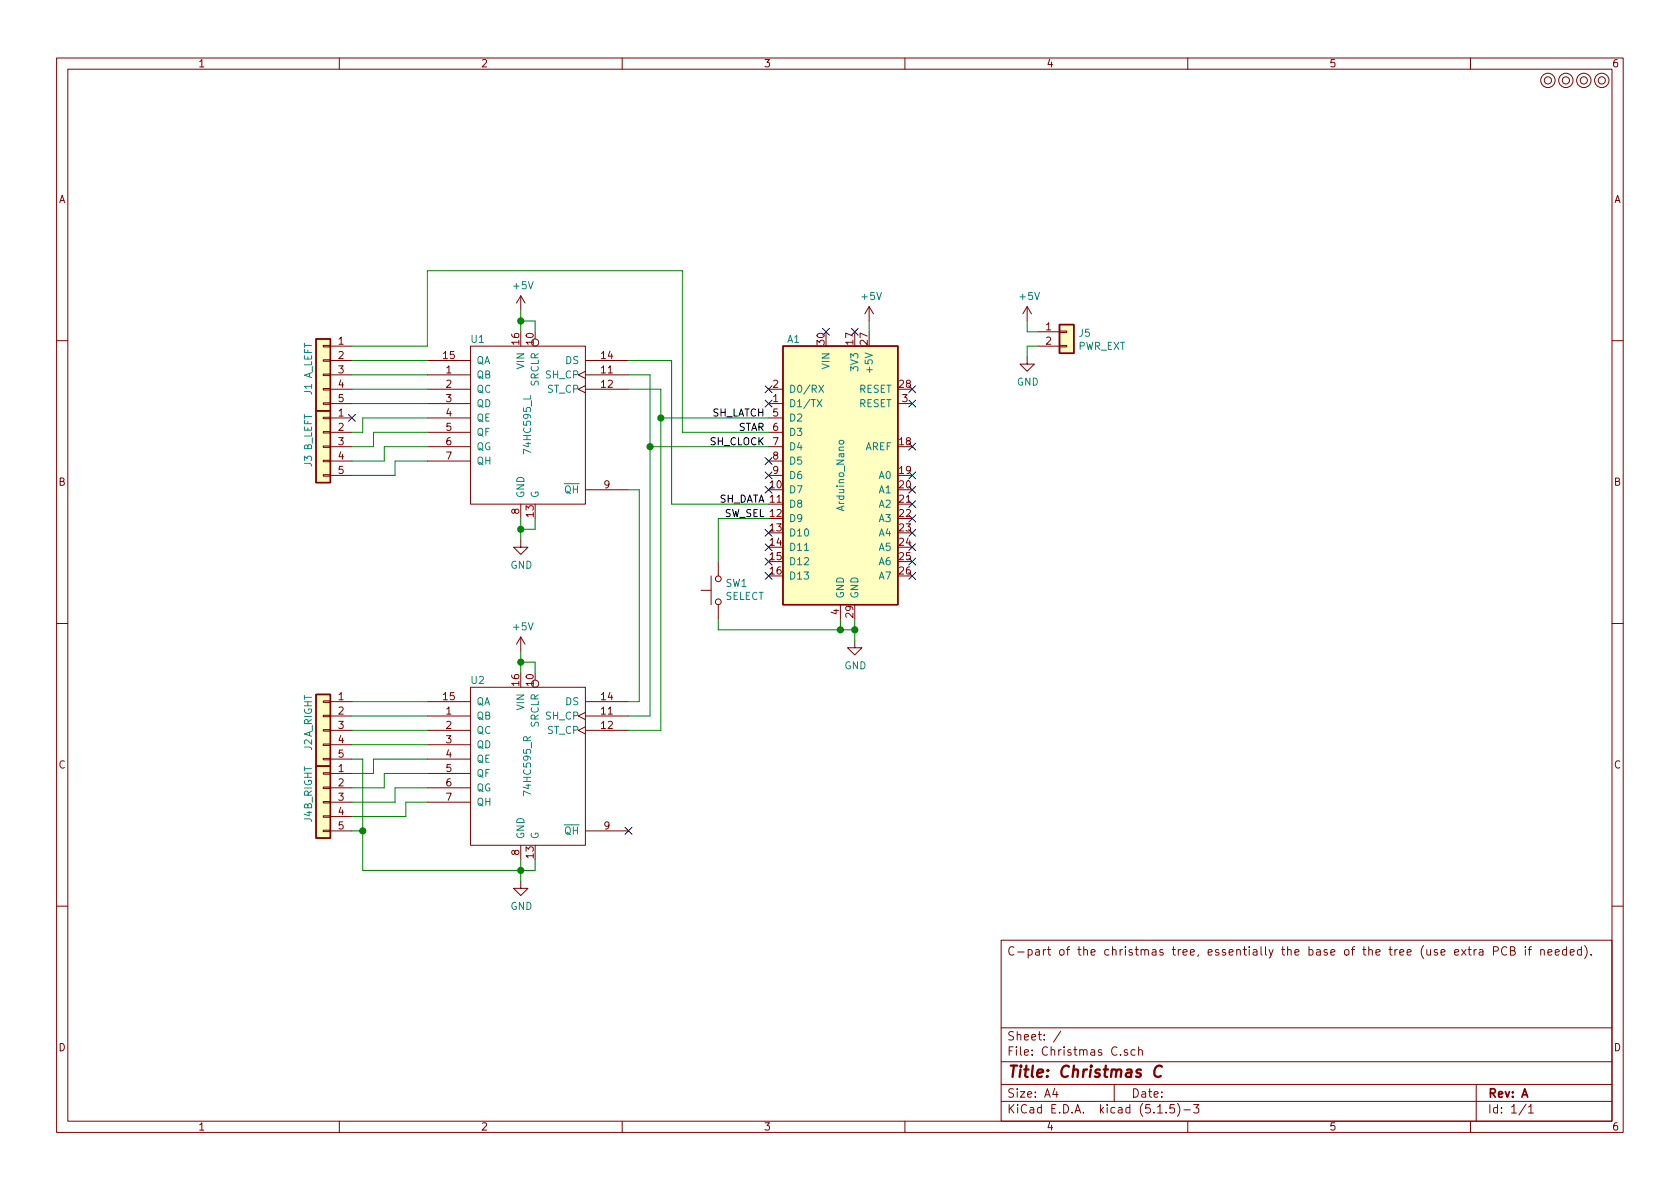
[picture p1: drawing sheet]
<svg xmlns="http://www.w3.org/2000/svg" width="297mm" height="210mm" viewBox="0 0 297 210" stroke-linecap="round" stroke-linejoin="round" font-family="sans-serif">
<g fill="none" stroke="#840000" stroke-width=".18">
<path d="M10 10.3h277v189.9h-277zM12 12.2h273v186.1h-273zM60 10.3v1.9M110 10.3v1.9M160 10.3v1.9M210 10.3v1.9M260 10.3v1.9M92.1 52.3v2.6M92.1 52.3l-.8 1.3M92.1 52.3l.7 1.3M153.7 54.2l-.8 1.3M153.7 54.2v2.6"/>
<path d="M153.7 54.2l.7 1.3M181.6 54.2l-.8 1.3M181.6 54.2v2.6M181.6 54.2l.8 1.3M183.5 58.7h3.8M187.3 58.5h1.3v.3h-1.3zM10 60.2h2M57.1 76.3h1.3v.3h-1.3zM57.1 73.8h1.3v.2h-1.3zM57.1 78.9h1.3v.2h-1.3zM57.1 71.2h1.3v.3h-1.3zM57.1 68.7h1.3v.3h-1.3z"/>
<path d="M57.1 63.6h1.3v.3h-1.3zM57.1 61.1h1.3v.2h-1.3zM57.1 66.2h1.3v.2h-1.3zM58.4 61.2h3.8M58.4 73.9h3.8M58.4 76.4h3.8M58.4 79h3.8M58.4 63.7h3.8M58.4 66.3h3.8M58.4 68.8h3.8M58.4 71.4h3.8M75.6 73.9h7.6"/>
<path d="M75.6 76.4h7.6M75.6 79h7.6M75.6 63.7h7.6M75.6 66.3h7.6M75.6 68.8h7.6M75.6 71.4h7.6M83.2 61.2h20.3v27.9h-20.3zM103.5 65.7l-1.3 .6 1.3 .6M103.5 68.2l-1.3 .6 1.3 .7M103.5 63.7h7.6M103.5 66.3h7.6M103.5 68.8h7.6"/>
<path d="M135.9 73.9h2.5M135.9 76.4h2.5M135.9 79h2.5M135.9 68.8h2.5M135.9 71.4h2.5M158.7 71.4h2.6M181.6 63.1v1.3h1.3l-1.3 1.3-1.3-1.3h1.3M183.5 61.2h3.8M187.3 61.1h1.3v.2h-1.3zM285 60.2h2M57.1 83.9h1.3v.3h-1.3zM57.1 81.4h1.3v.3h-1.3z"/>
<path d="M58.4 81.5h3.8M58.4 84.1h3.8M75.6 81.5h7.6M92.1 95.5v1.3h1.2l-1.2 1.2-1.3-1.2h1.3M92.1 89.1v2.6M103.5 86.6h7.6M127 99.3v2.5M135.9 81.5h2.5M135.9 84.1h2.5M10 110.3h2M92.1 112.6v2.6M92.1 112.6l-.8 1.3"/>
<path d="M92.1 112.6l.7 1.3M124 104.4h1.7M125.7 101.8v5.1M127 106.9v2.6M148.6 106.9v2.6M151.1 113.3v1.2h1.3l-1.3 1.3-1.2-1.3h1.2M285 110.3h2M57.1 134.1h1.3v.3h-1.3zM57.1 131.6h1.3v.2h-1.3zM57.1 126.5h1.3v.2h-1.3zM57.1 123.9h1.3v.3h-1.3zM57.1 129h1.3v.3h-1.3z"/>
<path d="M57.1 139.2h1.3v.2h-1.3zM57.1 136.6h1.3v.3h-1.3zM58.4 124.1h3.8M58.4 126.6h3.8M58.4 129.2h3.8M58.4 131.7h3.8M58.4 134.2h3.8M58.4 136.8h3.8M58.4 139.3h3.8M75.6 124.1h7.6M75.6 126.6h7.6M75.6 129.2h7.6"/>
<path d="M75.6 131.7h7.6M75.6 134.2h7.6M75.6 136.8h7.6M75.6 139.3h7.6M83.2 121.5h20.3v28h-20.3zM103.5 126l-1.3 .6 1.3 .6M103.5 128.5l-1.3 .7 1.3 .6M103.5 124.1h7.6M103.5 126.6h7.6M103.5 129.2h7.6M57.1 146.8h1.3v.3h-1.3zM57.1 144.3h1.3v.2h-1.3z"/>
<path d="M57.1 141.7h1.3v.3h-1.3zM58.4 141.9h3.8M58.4 146.9h3.8M58.4 144.4h3.8M75.6 141.9h7.6M92.1 155.8v1.3h1.2l-1.2 1.3-1.3-1.3h1.3M92.1 149.5v2.5M103.5 146.9h7.6M10 160.2h2M177 166.3h108v32h-108zM258.4 167.9l.8 1M259.2 167.9l-.8 1"/>
<path d="M259.6 167.9h.5M259.8 167.4v1.3l.3 .2M260.6 167.9v1M261.1 167.9l-.5 .3M261.6 168h.5l.1 .9M262.2 168.3h-.5a.29 .29 0 0 0-.2 .3 .29 .29 0 0 0 .2 .3l.5-.1M264.1 168.2l.7-.1 .1-.2-.1-.3-.2-.2h-.5v1.5M266.4 167.6a.7 .7 0 0 0-.9 .2 .7 .7 0 0 0 .1 .9 .55 .55 0 0 0 .8 .1M267.1 168.1h.5l.2-.1v-.3l-.2-.3h-.5v1.5h.5l.3-.3a.41 .41 0 0 0-.3-.5M269.7 167.4v.2M269.7 167.9v1M270.2 167.9h.6"/>
<path d="M270.8 167.4l-.4 .2v1.3M272.4 168l.2-.1 .4 .1v.9M272.4 167.9v1M273.7 168.4l.7-.1-.1-.3-.4-.1-.2 .2 .1 .7h.5M275 168.4l.7-.1-.1-.3-.4-.1-.2 .2 .1 .7h.5M277 168l-.4-.1-.3 .3v.6l.3 .1 .4-.1M277 167.4v1.5M277.6 168.4l.7-.1v-.3l-.5-.1-.2 .2 .1 .7h.6M279.6 168l-.4-.1-.3 .3 .1 .6 .2 .1 .4-.1M279.6 167.4v1.5M280.2 167.2a1.71 1.71 0 0 1 0 2.3M281.3 168.8v.1"/>
<path d="M285 160.2h2M60 198.3v1.9M110 198.3v1.9M160 198.3v1.9M177 194.8h108M177 191.8h108M177 187.8h108M177 181.8h108M186.5 192.5l-.4 1h1M186.8 193v1M187.6 182.3l-1.3 2M197 191.8v3"/>
<path d="M199.3 185.7a.37 .37 0 0 0-.5 .1v.2l.5 .2 .1 .1-.2 .3-.4-.1M200.7 185.7l-.4-.1-.3 .3 .1 .6 .2 .1 .4-.1M201.3 185.7h.1a.37 .37 0 0 1 .6 .1v.8M201.3 185.1v1.5M204.7 196.8h.8M206.2 196.7v.1M207.6 195.3h-.7l-.1 .7 .2-.1 .5 .1 .2 .2-.1 .5-.2 .1-.6-.1M208.2 195.1a1.71 1.71 0 0 1 0 2.3M209.3 196.3h1.2M210 198.3v1.9M211 195.3h1l-.5 .6 .4 .1v.7l-.2 .1-.7-.1M260 198.3v1.9"/>
<path d="M261 191.8v6.5M269.8 195.2l-1.2 2M270.3 195.8l.4-.5v1.5M270.3 196.8h.8"/>
<circle cx="273.7" cy="14.2" r=".63"/>
<circle cx="273.7" cy="14.2" r="1.27"/>
<circle cx="276.9" cy="14.2" r=".63"/>
<circle cx="276.9" cy="14.2" r="1.27"/>
<circle cx="280" cy="14.2" r=".63"/>
<circle cx="280" cy="14.2" r="1.27"/>
<circle cx="283.2" cy="14.2" r=".63"/>
<circle cx="283.2" cy="14.2" r="1.27"/>
<circle cx="94.6" cy="60.6" r=".63"/>
<circle cx="127" cy="102.4" r=".51"/>
<circle cx="127" cy="106.4" r=".51"/>
<circle cx="94.6" cy="120.9" r=".63"/>
</g>
<path d="M205.4 188.6a.87 .87 0 0 0-1 0 .87 .87 0 0 0-.3 1 .69 .69 0 0 0 .3 .8 .69 .69 0 0 0 .8-.1" fill="none" stroke="#840000" stroke-width=".41"/>
<g fill="#ffffc2" stroke="#ffffc2" stroke-width=".18">
<path d="M55.9 122.8h2.5v12.7h-2.5z"/>
<path d="M187.3 57.4h2.6v5.1h-2.6z"/>
<path d="M55.9 72.6h2.5v12.7h-2.5z"/>
<path d="M55.9 135.5h2.5v12.7h-2.5z"/>
<path d="M55.9 59.9h2.5v12.7h-2.5z"/>
<path d="M138.4 61.2h20.3v45.7h-20.3z"/>
</g>
<path d="M55.9 59.9h2.5v12.7h-2.5zM187.3 57.4h2.6v5.1h-2.6zM55.9 72.6h2.5v12.7h-2.5zM138.4 61.2h20.3v45.7h-20.3zM55.9 122.8h2.5v12.7h-2.5zM55.9 135.5h2.5v12.7h-2.5z" fill="none" stroke="#840000" stroke-width=".25"/>
<path d="M144.5 70.7l.8 1.2M144.8 68.1l.8 1.3M145.3 70.7l-.8 1.2M145.6 68.1l-.8 1.3M148.4 78l.7-.1 .1 .2-.1 .3-.5 .1-.2-.2z" fill="none" stroke="#008484" stroke-width=".18"/>
<g fill="none" stroke="#008400" stroke-width=".18">
<path d="M92.1 56.8h2.5v1.9M92.1 54.9v3.8M153.7 56.8v1.9M181.6 56.8v1.9h1.9M62.2 61.2h13.4v-13.3h45v28.5h15.3M62.2 66.3h13.4M62.2 68.8h13.4M62.2 63.7h13.4M62.2 71.4h13.4M75.6 76.4h-9.6v2.6h-3.8M75.6 79h-7.7v2.5h-5.7M75.6 73.9h-11.5v2.5h-1.9"/>
<path d="M111.1 68.8h5.7v60.4h-5.7M111.1 66.3h3.8v60.3h-3.8M111.1 63.7h7.6v25.4h17.2M114.9 79h21M116.8 73.9h19.1M183.5 61.2h-1.9v1.9M75.6 81.5h-5.8v2.6h-7.6M92.1 91.7v3.8M94.6 91.7v1.9h-2.5M111.1 86.6h1.9v37.5h-1.9M135.9 91.7h-8.9v7.6M92.1 117.1h2.5v1.9"/>
<path d="M92.1 115.2v3.8M127 109.5v1.9h24.1M148.6 109.5v1.9M151.1 109.5v3.8M62.2 134.2h1.9v19.7h30.5v-1.9M62.2 129.2h13.4M62.2 131.7h13.4M62.2 126.6h13.4M62.2 124.1h13.4M75.6 134.2h-9.6v2.6h-3.8M75.6 139.3h-5.8v2.6h-7.6M75.6 136.8h-7.7v2.5h-5.7"/>
<path d="M62.2 146.9h1.9M75.6 141.9h-3.8v2.5h-9.6M92.1 152v3.8"/>
</g>
<g fill="#008400" stroke="#008400" stroke-width=".25">
<circle cx="151.1" cy="111.4" r=".51"/>
<circle cx="64.1" cy="146.9" r=".51"/>
<circle cx="92.1" cy="153.9" r=".51"/>
<circle cx="148.6" cy="111.4" r=".51"/>
<circle cx="92.1" cy="93.6" r=".51"/>
<circle cx="116.8" cy="73.9" r=".51"/>
<circle cx="92.1" cy="56.8" r=".51"/>
<circle cx="92.1" cy="117.1" r=".51"/>
<circle cx="114.9" cy="79" r=".51"/>
</g>
<g fill="none" stroke="#000084" stroke-width=".18">
<path d="M145.4 58.1l1.3 1.2M146.7 58.1l-1.3 1.2M150.5 58.1l1.2 1.2M151.7 58.1l-1.2 1.2M61.6 73.3l1.2 1.2M62.8 73.3l-1.2 1.2M135.3 68.2l1.2 1.2M135.3 70.8l1.2 1.2M136.5 68.2l-1.2 1.2M136.5 70.8l-1.2 1.2M160.7 68.2l1.2 1.2M160.7 70.8l1.2 1.2"/>
<path d="M160.7 78.4l1.2 1.2M161.9 68.2l-1.2 1.2M161.9 70.8l-1.2 1.2M161.9 78.4l-1.2 1.2M135.3 96.2l1.2 1.2M135.3 80.9l1.2 1.2M135.3 83.5l1.2 1.2M135.3 86l1.2 1.2M135.3 93.6l1.2 1.2M135.3 98.7l1.2 1.2M136.5 96.2l-1.2 1.2M136.5 80.9l-1.2 1.2"/>
<path d="M136.5 83.5l-1.2 1.2M136.5 86l-1.2 1.2M136.5 93.6l-1.2 1.2M136.5 98.7l-1.2 1.2M160.7 88.5l1.2 1.3M160.7 83.5l1.2 1.2M160.7 86l1.2 1.2M160.7 91.1l1.2 1.2M160.7 93.6l1.2 1.2M160.7 96.2l1.2 1.2M160.7 98.7l1.2 1.2M161.9 88.5l-1.2 1.3"/>
<path d="M161.9 96.2l-1.2 1.2M161.9 83.5l-1.2 1.2M161.9 86l-1.2 1.2M161.9 91.1l-1.2 1.2M161.9 93.6l-1.2 1.2M161.9 98.7l-1.2 1.2M135.3 101.2l1.2 1.3M136.5 101.2l-1.2 1.3M160.7 101.2l1.2 1.3M161.9 101.2l-1.2 1.3M110.5 146.3l1.2 1.2M111.7 146.3l-1.2 1.2"/>
</g>
<text font-size="2.8" fill="#840000" x="178" y="190.5">Title: Christmas C</text>
<g font-size="2.1" fill="#840000">
<text x="178" y="169">C-part of the christmas tree, essentially the base of the tree (use extra PCB if needed).</text>
<text x="178" y="184">Sheet: /</text>
<text x="178" y="186.7">File: Christmas C.sch</text>
<text x="178" y="196.9">KiCad E.D.A. kicad (5.1.5)-3</text>
<text x="178" y="194.1">Size: A4</text>
<text x="200" y="194.1">Date:</text>
<text x="263" y="194.1">Rev: A</text>
<text x="263" y="196.9">Id: 1/1</text>
</g>
<g font-size="1.8" fill="#840000">
<text x="35" y="11.9">1</text>
<text x="85" y="11.9">2</text>
<text x="135" y="11.9">3</text>
<text x="185" y="11.9">4</text>
<text x="235" y="11.9">5</text>
<text x="285" y="11.9">6</text>
<text x="10.4" y="35.9">A</text>
<text x="285.4" y="35.9">A</text>
<text x="184.9" y="58.4">1</text>
<text x="59.8" y="61">1</text>
<text x="59.8" y="63.5">2</text>
<text x="78.4" y="63.5">15</text>
<text x="91.8" y="60.9" transform="rotate(-90 91.8 60.9)">16</text>
<text x="94.4" y="60.9" transform="rotate(-90 94.4 60.9)">10</text>
<text x="106.3" y="63.5">14</text>
<text x="145.8" y="60.9" transform="rotate(-90 145.8 60.9)">30</text>
<text x="150.9" y="60.9" transform="rotate(-90 150.9 60.9)">17</text>
<text x="153.4" y="60.9" transform="rotate(-90 153.4 60.9)">27</text>
<text x="184.9" y="61">2</text>
<text x="59.8" y="66">3</text>
<text x="59.8" y="68.6">4</text>
<text x="59.8" y="71.1">5</text>
<text x="78.9" y="66">1</text>
<text x="78.9" y="68.6">2</text>
<text x="78.9" y="71.1">3</text>
<text x="106.3" y="66">11</text>
<text x="106.3" y="68.6">12</text>
<text x="136.7" y="71.1">1</text>
<text x="136.7" y="68.6">2</text>
<text x="159.1" y="68.6">28</text>
<text x="159.5" y="71.1">3</text>
<text x="59.8" y="73.7">1</text>
<text x="59.8" y="76.2">2</text>
<text x="78.9" y="73.7">4</text>
<text x="78.9" y="76.2">5</text>
<text x="136.7" y="73.7">5</text>
<text x="136.7" y="76.2">6</text>
<text x="59.8" y="78.7">3</text>
<text x="59.8" y="81.3">4</text>
<text x="59.8" y="83.8">5</text>
<text x="78.9" y="78.7">6</text>
<text x="78.9" y="81.3">7</text>
<text x="136.7" y="78.7">7</text>
<text x="136.7" y="81.3">8</text>
<text x="136.7" y="83.8">9</text>
<text x="159.1" y="78.7">18</text>
<text x="159.1" y="83.8">19</text>
<text x="10.4" y="85.9">B</text>
<text x="106.8" y="86.4">9</text>
<text x="136.2" y="86.4">10</text>
<text x="159.1" y="86.4">20</text>
<text x="159.1" y="88.9">21</text>
<text x="285.4" y="85.9">B</text>
<text x="91.8" y="90.9" transform="rotate(-90 91.8 90.9)">8</text>
<text x="94.4" y="91.4" transform="rotate(-90 94.4 91.4)">13</text>
<text x="136.2" y="94">13</text>
<text x="159.1" y="91.4">22</text>
<text x="159.1" y="94">23</text>
<text x="136.2" y="96.5">14</text>
<text x="136.2" y="99.1">15</text>
<text x="136.2" y="101.6">16</text>
<text x="159.1" y="96.5">24</text>
<text x="159.1" y="99.1">25</text>
<text x="159.1" y="101.6">26</text>
<text x="148.3" y="108.7" transform="rotate(-90 148.3 108.7)">4</text>
<text x="150.9" y="109.2" transform="rotate(-90 150.9 109.2)">29</text>
<text x="59.8" y="123.8">1</text>
<text x="78.4" y="123.8">15</text>
<text x="91.8" y="121.2" transform="rotate(-90 91.8 121.2)">16</text>
<text x="94.4" y="121.2" transform="rotate(-90 94.4 121.2)">10</text>
<text x="106.3" y="123.8">14</text>
<text x="59.8" y="126.4">2</text>
<text x="59.8" y="128.9">3</text>
<text x="59.8" y="131.4">4</text>
<text x="78.9" y="126.4">1</text>
<text x="78.9" y="128.9">2</text>
<text x="78.9" y="131.4">3</text>
<text x="106.3" y="126.4">11</text>
<text x="106.3" y="128.9">12</text>
<text x="10.4" y="135.9">C</text>
<text x="59.8" y="134">5</text>
<text x="59.8" y="136.5">1</text>
<text x="78.9" y="134">4</text>
<text x="78.9" y="136.5">5</text>
<text x="285.4" y="135.9">C</text>
<text x="59.8" y="139.1">2</text>
<text x="59.8" y="141.6">3</text>
<text x="78.9" y="139.1">6</text>
<text x="78.9" y="141.6">7</text>
<text x="59.8" y="144.1">4</text>
<text x="59.8" y="146.7">5</text>
<text x="106.8" y="146.7">9</text>
<text x="91.8" y="151.2" transform="rotate(-90 91.8 151.2)">8</text>
<text x="94.4" y="151.7" transform="rotate(-90 94.4 151.7)">13</text>
<text x="10.4" y="185.9">D</text>
<text x="285.4" y="185.9">D</text>
<text x="35" y="199.9">1</text>
<text x="85" y="199.9">2</text>
<text x="135" y="199.9">3</text>
<text x="185" y="199.9">4</text>
<text x="235" y="199.9">5</text>
<text x="285" y="199.9">6</text>
</g>
<g font-size="1.8" fill="#008484">
<text x="90.9" y="51.1">+5V</text>
<text x="152.5" y="53.1">+5V</text>
<text x="180.4" y="53.1">+5V</text>
<text x="190.8" y="59.6">J5</text>
<text x="83.3" y="60.6">U1</text>
<text x="84.2" y="64.4">QA</text>
<text x="92.7" y="65.2" transform="rotate(-90 92.7 65.2)">VIN</text>
<text x="100" y="64.4">DS</text>
<text x="139.2" y="60.6">A1</text>
<text x="146.7" y="65.2" transform="rotate(-90 146.7 65.2)">VIN</text>
<text x="151.8" y="65.4" transform="rotate(-90 151.8 65.4)">3V3</text>
<text x="154.3" y="65.4" transform="rotate(-90 154.3 65.4)">+5V</text>
<text x="190.6" y="61.9">PWR_EXT</text>
<text x="55.2" y="69.8" transform="rotate(-90 55.2 69.8)">J1 A_LEFT</text>
<text x="84.2" y="66.9">QB</text>
<text x="84.2" y="69.5">QC</text>
<text x="95.2" y="68.3" transform="rotate(-90 95.2 68.3)">SRCLR</text>
<text x="96.6" y="66.9">SH_CP</text>
<text x="96.8" y="69.5">ST_CP</text>
<text x="139.4" y="69.5">D0/RX</text>
<text x="151.8" y="69.5">RESET</text>
<text x="179.8" y="68.2">GND</text>
<text x="84.2" y="72">QD</text>
<text x="84.2" y="74.5">QE</text>
<text x="84.2" y="77.1">QF</text>
<text x="139.4" y="72">D1/TX</text>
<text x="139.4" y="74.5">D2</text>
<text x="139.4" y="77.1">D3</text>
<text x="151.8" y="72">RESET</text>
<text x="55.2" y="82.5" transform="rotate(-90 55.2 82.5)">J3 B_LEFT</text>
<text x="84.2" y="79.6">QG</text>
<text x="84.2" y="82.2">QH</text>
<text x="93.9" y="79.9" transform="rotate(-90 93.9 79.9)">74HC595_L</text>
<text x="139.4" y="79.6">D4</text>
<text x="139.4" y="82.2">D5</text>
<text x="152.9" y="79.6">AREF</text>
<text x="92.7" y="88.1" transform="rotate(-90 92.7 88.1)">GND</text>
<text x="95.2" y="88.1" transform="rotate(-90 95.2 88.1)">G</text>
<text x="99.8" y="87.2">QH</text>
<text x="139.4" y="84.7">D6</text>
<text x="139.4" y="87.2">D7</text>
<text x="139.4" y="89.8">D8</text>
<text x="155.5" y="87.2">A1</text>
<text x="155.5" y="89.8">A2</text>
<text x="155.5" y="84.7">A0</text>
<text x="139.4" y="92.3">D9</text>
<text x="139.4" y="94.9">D10</text>
<text x="149.3" y="90.1" transform="rotate(-90 149.3 90.1)">Arduino_Nano</text>
<text x="155.5" y="92.3">A3</text>
<text x="155.5" y="94.9">A4</text>
<text x="90.2" y="100.6">GND</text>
<text x="139.4" y="97.4">D11</text>
<text x="139.4" y="99.9">D12</text>
<text x="155.5" y="97.4">A5</text>
<text x="155.5" y="99.9">A6</text>
<text x="128.2" y="106.1">SELECT</text>
<text x="128.3" y="103.8">SW1</text>
<text x="139.4" y="102.5">D13</text>
<text x="149.2" y="105.9" transform="rotate(-90 149.2 105.9)">GND</text>
<text x="151.8" y="105.9" transform="rotate(-90 151.8 105.9)">GND</text>
<text x="155.5" y="102.5">A7</text>
<text x="90.9" y="111.5">+5V</text>
<text x="149.3" y="118.4">GND</text>
<text x="83.3" y="120.9">U2</text>
<text x="84.2" y="124.7">QA</text>
<text x="92.7" y="125.5" transform="rotate(-90 92.7 125.5)">VIN</text>
<text x="100" y="124.7">DS</text>
<text x="84.2" y="127.2">QB</text>
<text x="84.2" y="129.8">QC</text>
<text x="95.2" y="128.6" transform="rotate(-90 95.2 128.6)">SRCLR</text>
<text x="96.6" y="127.2">SH_CP</text>
<text x="96.8" y="129.8">ST_CP</text>
<text x="55.2" y="132.7" transform="rotate(-90 55.2 132.7)">J2 A_RIGHT</text>
<text x="84.2" y="132.3">QD</text>
<text x="84.2" y="134.9">QE</text>
<text x="84.2" y="137.4">QF</text>
<text x="84.2" y="139.9">QG</text>
<text x="84.2" y="142.5">QH</text>
<text x="93.9" y="140.3" transform="rotate(-90 93.9 140.3)">74HC595_R</text>
<text x="55.2" y="145.4" transform="rotate(-90 55.2 145.4)">J4B_RIGHT</text>
<text x="92.7" y="148.5" transform="rotate(-90 92.7 148.5)">GND</text>
<text x="95.2" y="148.5" transform="rotate(-90 95.2 148.5)">G</text>
<text x="99.8" y="147.6">QH</text>
<text x="90.2" y="160.9">GND</text>
</g>
<g font-size="1.8">
<text x="125.8" y="73.7">SH_LATCH</text>
<text x="130.4" y="76.2">STAR</text>
<text x="125.5" y="78.7">SH_CLOCK</text>
<text x="126.9" y="88.9">SH_DATA 11</text>
<text x="128" y="91.4">SW_SEL 12</text>
</g>
</svg>
